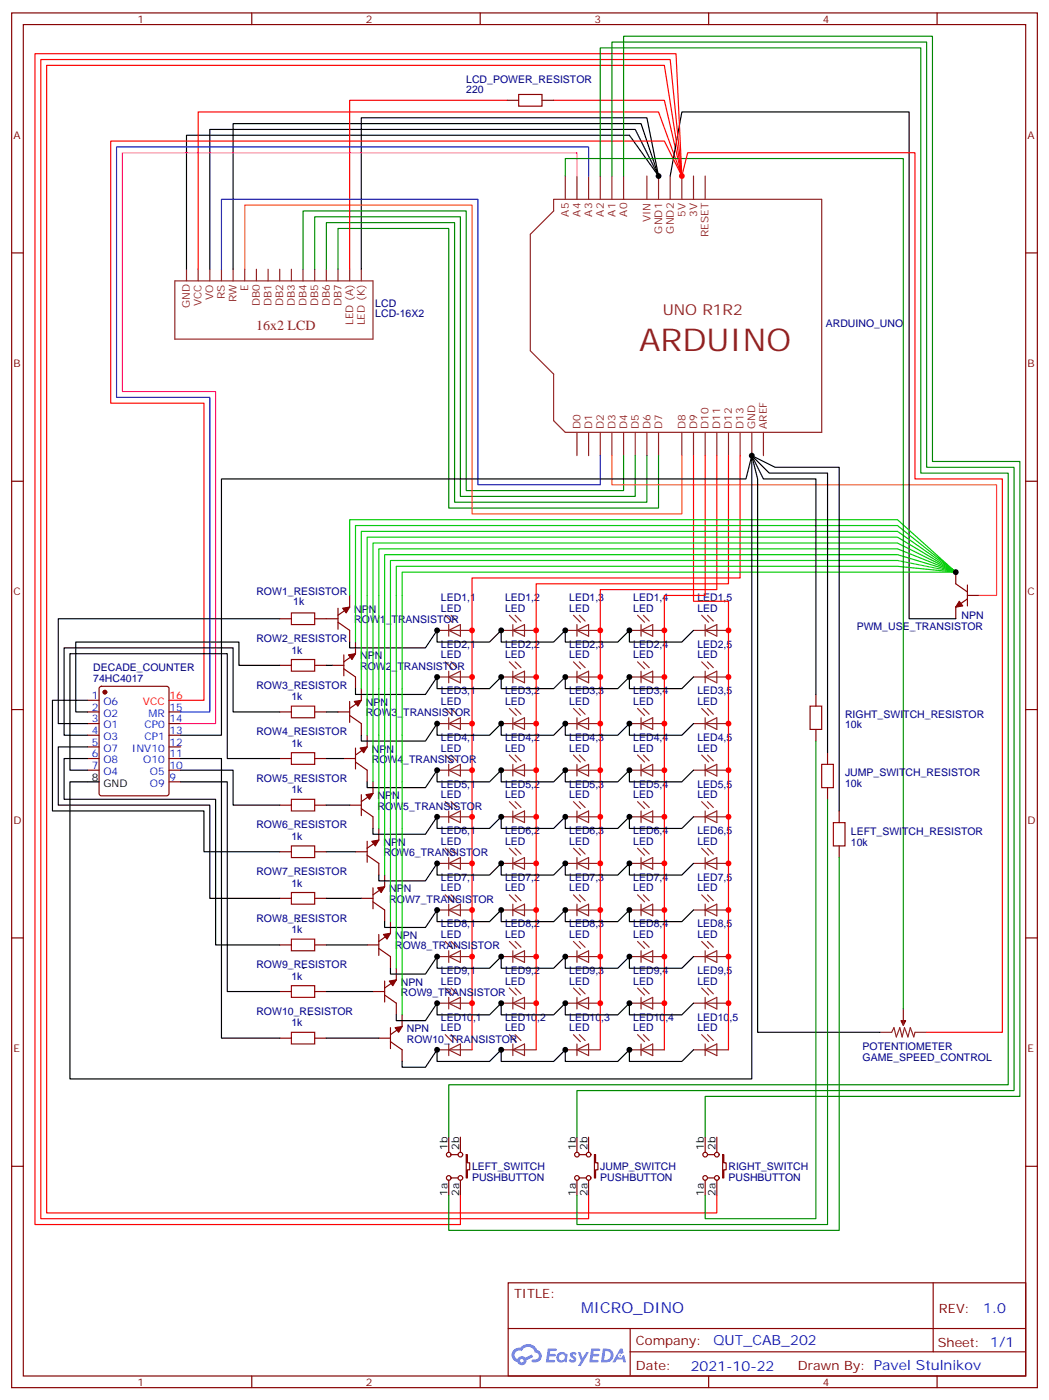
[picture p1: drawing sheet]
<svg xmlns="http://www.w3.org/2000/svg" width="317mm" height="424mm" viewBox="0 0 317 424" stroke-linecap="round" stroke-linejoin="round" font-family="sans-serif">
<g fill="none" stroke="#870000" stroke-width=".35">
<path d="M3.5 3.9h310.5v416.3h-310.5zM7.1 7.4h303.3v409.3h-303.3zM76.2 3.9v3.5M145.3 3.9v3.5M214.5 3.9v3.5M283.6 3.9v3.5M3.5 76.6h3.6M310.4 76.6h3.6M3.5 145.7h3.6M310.4 145.7h3.6M3.5 214.9h3.6M310.4 214.9h3.6"/>
<path d="M3.5 284h3.6M310.4 284h3.6M3.5 353.2h3.6M310.4 353.2h3.6M153.8 388.4h156.6v28.3h-156.6zM282.4 388.5v20.8M76.2 416.7v3.5M145.3 416.7v3.5M153.8 402.3h156.5M190.7 409.3h119.6M190.7 402.3v14.1M214.5 416.7v3.5"/>
<path d="M283.6 416.7v3.5"/>
</g>
<g fill="#5487ff">
<path d="M172.8 409.6a1.22 1.22 0 0 1 1.7 .3l-.4 .6a.47 .47 0 0 0-.3-.4 .47 .47 0 0 0-.5 .1l.2 .3a1.14 1.14 0 0 1 .7 1.7 1.14 1.14 0 0 1-1.9 0l-.2-.2 .5-.5 .7 .4a.29 .29 0 0 0 .4-.3 .29 .29 0 0 0-.3-.3 1.04 1.04 0 0 1-.6-1.7z"/>
<path d="M165.8 408.4h2.4l.3 .2-.1 .5h-1.9l-.1 .9h1.5l.3 .3-.3 .4h-1.6l-.2 1.1 1.7 .1 .2 .3-.1 .3h-2.7z"/>
<path d="M179 408.4h2.3l.3 .2-.1 .5h-1.8l-.1 .9h1.5l.3 .3-.4 .4h-1.6l-.1 1.1h1.7l.2 .4-.2 .3h-2.6z"/>
<path d="M187.7 408.4h.7l.3 1.2-.6 .3a.69 .69 0 0 0-1 .3 .69 .69 0 0 0 .5 1 .69 .69 0 0 0 .8-.6l.5-.3 .6 2.2h-.8l-.2-.9h-1.8l-.5 .9h-.8z"/>
<path d="M174.9 409.5h.8l.6 1.8 1.1-1.8h.9l-2.6 4.1h-.8l.9-1.5z"/>
<path d="M182.5 408.4l-.6 4.1h1.3a2.11 2.11 0 0 0 2.5-2.1 2.11 2.11 0 0 0-2.5-2zM183.2 409.1a1.43 1.43 0 0 1 1.6 1.6 1.43 1.43 0 0 1-2 1.1z"/>
<path d="M168.8 410a1.54 1.54 0 0 0-.1 2.1 1.54 1.54 0 0 0 2.2 .2l.6 .2 .3-2.3-.2-.2-.4-.1a1.49 1.49 0 0 0-2.4 .1zM169.1 411a.94 .94 0 0 1 1.8 0 .94 .94 0 0 1-1.8 0z"/>
<path d="M155.5 408.7a2.18 2.18 0 0 0 1.1 3.8 1.44 1.44 0 0 0 1.6 .9 1.44 1.44 0 0 0 1.2-1.5l2-1-.5-.7-1.9 .9a1.47 1.47 0 0 0-2.4 .5 1.39 1.39 0 0 1-.7-2 1.39 1.39 0 0 1 2-.4 2.12 2.12 0 0 1 2.2-1.3 2.12 2.12 0 0 1 1.9 1.6 1.14 1.14 0 0 1 1.1 1.5 1.14 1.14 0 0 1-1.7 .7 .43 .43 0 0 0-.5 .3 .43 .43 0 0 0 .4 .5 1.98 1.98 0 0 0 2.5-1.2 1.98 1.98 0 0 0-1.2-2.5 3.1 3.1 0 0 0-5.3-.7l-.9 .1zM157.4 412a.55 .55 0 0 1 1.1 0 .55 .55 0 0 1-1.1 0z"/>
<circle cx="187.7" cy="410.5" r=".26"/>
</g>
<g fill="none" stroke="#8c2424" stroke-width=".35">
<path d="M171.1 53.3v7.1M174.6 53.3v7.1M178.2 53.3v7.1M181.7 53.3v7.1M185.2 53.3v7.1M188.7 53.3v7.1M195.8 53.3v7.1M199.3 53.3v7.1M202.8 53.3v7.1M206.4 53.3v7.1M209.9 53.3v7.1M213.4 53.3v7.1"/>
<path d="M167.6 60.4h81.1v70.5h-77.6l-3.5-3.5v-14.1l-7.1-7.1v-35.3l7.1-7zM52.9 85.1h60v17.6h-60zM56.4 81.5v3.6M60 81.5v3.6M63.5 81.5v3.6M67 81.5v3.6M70.6 81.5v3.6M74.1 81.5v3.6M77.6 81.5v3.6M81.1 81.5v3.6M84.7 81.5v3.6M88.2 81.5v3.6"/>
<path d="M91.7 81.5v3.6M95.2 81.5v3.6M98.8 81.5v3.6M102.3 81.5v3.6M105.8 81.5v3.6M109.4 81.5v3.6M174.6 130.9v7.1M178.2 130.9v7.1M181.7 130.9v7.1M185.2 130.9v7.1M188.7 130.9v7.1M192.3 130.9v7.1"/>
<path d="M195.8 130.9v7.1M199.3 130.9v7.1M206.4 130.9v7.1M209.9 130.9v7.1M213.4 130.9v7.1M217 130.9v7.1M220.5 130.9v7.1M224 130.9v7.1M227.5 130.9v7.1M231.1 130.9v7.1M132.3 190.9h10.6M134.8 186.3l2.1 2.1"/>
<path d="M135.8 190.9l3.5-1.8v3.6zM135.8 189.1v3.6M136.5 186.3l1.8 1.8M151.7 190.9h10.6M154.2 186.3l2.1 2.1M155.2 189.1v3.6M155.2 190.9l3.5-1.8v3.6zM155.9 186.3l1.8 1.8M171.1 190.9h10.6M173.6 186.3l2.1 2.1M174.6 189.1v3.6M174.6 190.9l3.6-1.8v3.6z"/>
<path d="M175.3 186.3l1.8 1.8M190.5 190.9h10.6M193 186.3l2.1 2.1M194 189.1v3.6M194 190.9l3.6-1.8v3.6zM194.7 186.3l1.8 1.8M209.9 190.9h10.6M212.4 186.3l2.1 2.1M213.4 189.1v3.6M213.4 190.9l3.6-1.8v3.6zM214.1 186.3l1.8 1.8M132.3 205h10.6"/>
<path d="M132.3 219.1h10.6M134.8 200.4l2.1 2.1M134.8 214.5l2.1 2.1M135.8 203.2v3.6M135.8 217.3v3.6M135.8 205l3.5-1.8v3.6zM135.8 219.1l3.5-1.8v3.6zM136.5 200.4l1.8 1.8M136.5 214.5l1.8 1.8M151.7 205h10.6M151.7 219.1h10.6M154.2 214.5l2.1 2.1"/>
<path d="M154.2 200.4l2.1 2.1M155.2 203.2v3.6M155.2 217.3v3.6M155.2 205l3.5-1.8v3.6zM155.2 219.1l3.5-1.8v3.6zM155.9 214.5l1.8 1.8M155.9 200.4l1.8 1.8M171.1 205h10.6M171.1 219.1h10.6M173.6 214.5l2.1 2.1M173.6 200.4l2.1 2.1M174.6 203.2v3.6"/>
<path d="M174.6 217.3v3.6M174.6 205l3.6-1.8v3.6zM174.6 219.1l3.6-1.8v3.6zM175.3 214.5l1.8 1.8M175.3 200.4l1.8 1.8M190.5 205h10.6M190.5 219.1h10.6M193 214.5l2.1 2.1M193 200.4l2.1 2.1M194 203.2v3.6M194 217.3v3.6M194 205l3.6-1.8v3.6z"/>
<path d="M194 219.1l3.6-1.8v3.6zM194.7 214.5l1.8 1.8M194.7 200.4l1.8 1.8M209.9 205h10.6M209.9 219.1h10.6M212.4 214.5l2.1 2.1M212.4 200.4l2.1 2.1M213.4 203.2v3.6M213.4 217.3v3.6M213.4 205l3.6-1.8v3.6zM213.4 219.1l3.6-1.8v3.6zM214.1 214.5l1.8 1.8"/>
<path d="M214.1 200.4l1.8 1.8M132.3 233.2h10.6M134.8 228.6l2.1 2.2M135.8 231.5v3.5M135.8 233.2l3.5-1.7v3.5zM136.5 228.6l1.8 1.8M151.7 233.2h10.6M154.2 228.6l2.1 2.2M155.2 231.5v3.5M155.2 233.2l3.5-1.7v3.5zM155.9 228.6l1.8 1.8M171.1 233.2h10.6"/>
<path d="M173.6 228.6l2.1 2.2M174.6 231.5v3.5M174.6 233.2l3.6-1.7v3.5zM175.3 228.6l1.8 1.8M190.5 233.2h10.6M193 228.6l2.1 2.2M194 231.5v3.5M194 233.2l3.6-1.7v3.5zM194.7 228.6l1.8 1.8M209.9 233.2h10.6M212.4 228.6l2.1 2.2M213.4 231.5v3.5"/>
<path d="M213.4 233.2l3.6-1.7v3.5zM214.1 228.6l1.8 1.8M132.3 247.3h10.6M134.8 242.7l2.1 2.2M134.8 256.9l2.1 2.1M135.8 245.6v3.5M135.8 259.7v3.5M135.8 247.3l3.5-1.7v3.5zM136.5 242.7l1.8 1.8M136.5 256.9l1.8 1.7M151.7 247.3h10.6M154.2 256.9l2.1 2.1"/>
<path d="M154.2 242.7l2.1 2.2M155.2 245.6v3.5M155.2 259.7v3.5M155.2 247.3l3.5-1.7v3.5zM155.9 256.9l1.8 1.7M155.9 242.7l1.8 1.8M171.1 247.3h10.6M173.6 256.9l2.1 2.1M173.6 242.7l2.1 2.2M174.6 245.6v3.5M174.6 259.7v3.5M174.6 247.3l3.6-1.7v3.5z"/>
<path d="M175.3 256.9l1.8 1.7M175.3 242.7l1.8 1.8M190.5 247.3h10.6M193 256.9l2.1 2.1M193 242.7l2.1 2.2M194 245.6v3.5M194 259.7v3.5M194 247.3l3.6-1.7v3.5zM194.7 256.9l1.8 1.7M194.7 242.7l1.8 1.8M209.9 247.3h10.6M212.4 256.9l2.1 2.1"/>
<path d="M212.4 242.7l2.1 2.2M213.4 245.6v3.5M213.4 259.7v3.5M213.4 247.3l3.6-1.7v3.5zM214.1 256.9l1.8 1.7M214.1 242.7l1.8 1.8M132.3 261.4h10.6M132.3 275.6h10.6M134.8 271l2.1 2.1M135.8 273.8v3.5M135.8 261.4l3.5-1.7v3.5zM135.8 275.6l3.5-1.8v3.5z"/>
<path d="M136.5 271l1.8 1.7M151.7 261.4h10.6M151.7 275.6h10.6M154.2 271l2.1 2.1M155.2 273.8v3.5M155.2 261.4l3.5-1.7v3.5zM155.2 275.6l3.5-1.8v3.5zM155.9 271l1.8 1.7M171.1 261.4h10.6M171.1 275.6h10.6M173.6 271l2.1 2.1M174.6 273.8v3.5"/>
<path d="M174.6 261.4l3.6-1.7v3.5zM174.6 275.6l3.6-1.8v3.5zM175.3 271l1.8 1.7M190.5 261.4h10.6M190.5 275.6h10.6M193 271l2.1 2.1M194 273.8v3.5M194 261.4l3.6-1.7v3.5zM194 275.6l3.6-1.8v3.5zM194.7 271l1.8 1.7M209.9 261.4h10.6M209.9 275.6h10.6"/>
<path d="M212.4 271l2.1 2.1M213.4 273.8v3.5M213.4 261.4l3.6-1.7v3.5zM213.4 275.6l3.6-1.8v3.5zM214.1 271l1.8 1.7M132.3 289.7h10.6M134.8 285.1l2.1 2.1M134.8 299.2l2.1 2.1M135.8 287.9v3.5M135.8 289.7l3.5-1.8v3.5zM136.5 285.1l1.8 1.7M136.5 299.2l1.8 1.8"/>
<path d="M151.7 289.7h10.6M154.2 299.2l2.1 2.1M154.2 285.1l2.1 2.1M155.2 287.9v3.5M155.2 289.7l3.5-1.8v3.5zM155.9 299.2l1.8 1.8M155.9 285.1l1.8 1.7M171.1 289.7h10.6M173.6 299.2l2.1 2.1M173.6 285.1l2.1 2.1M174.6 287.9v3.5M174.6 289.7l3.6-1.8v3.5z"/>
<path d="M175.3 299.2l1.8 1.8M175.3 285.1l1.8 1.7M190.5 289.7h10.6M193 299.2l2.1 2.1M193 285.1l2.1 2.1M194 287.9v3.5M194 289.7l3.6-1.8v3.5zM194.7 299.2l1.8 1.8M194.7 285.1l1.8 1.7M209.9 289.7h10.6M212.4 299.2l2.1 2.1M212.4 285.1l2.1 2.1"/>
<path d="M213.4 287.9v3.5M213.4 289.7l3.6-1.8v3.5zM214.1 299.2l1.8 1.8M214.1 285.1l1.8 1.7M132.3 303.8h10.6M132.3 317.9h10.6M134.8 313.3l2.1 2.1M135.8 302v3.5M135.8 316.1v3.6M135.8 303.8l3.5-1.8v3.5zM135.8 317.9l3.5-1.8v3.6zM136.5 313.3l1.8 1.8"/>
<path d="M151.7 303.8h10.6M151.7 317.9h10.6M154.2 313.3l2.1 2.1M155.2 317.9l3.5-1.8v3.6zM155.2 302v3.5M155.2 316.1v3.6M155.2 303.8l3.5-1.8v3.5zM155.9 313.3l1.8 1.8M171.1 303.8h10.6M171.1 317.9h10.6M173.6 313.3l2.1 2.1M174.6 302v3.5"/>
<path d="M174.6 316.1v3.6M174.6 303.8l3.6-1.8v3.5zM174.6 317.9l3.6-1.8v3.6zM175.3 313.3l1.8 1.8M190.5 303.8h10.6M190.5 317.9h10.6M193 313.3l2.1 2.1M194 317.9l3.6-1.8v3.6zM194 302v3.5M194 316.1v3.6M194 303.8l3.6-1.8v3.5zM194.7 313.3l1.8 1.8"/>
<path d="M209.9 303.8h10.6M209.9 317.9h10.6M212.4 313.3l2.1 2.1M213.4 302v3.5M213.4 316.1v3.6M213.4 303.8l3.6-1.8v3.5zM213.4 317.9l3.6-1.8v3.6zM214.1 313.3l1.8 1.8M266.3 312.6h3.6l.7-1.4 .7 2.8 1-2.8 .7 2.8 .8-2.8 1 2.8 .7-2.8 1.1 2.8 .3-1.4h3.6M273.4 309.1v1.4"/>
</g>
<g fill="none" stroke="#000" stroke-width=".35">
<path d="M202.8 53.3l3.6-19.4h68.8v153.5h14.1M56.4 81.5v-40.5h134.1l8.8 12.3-3.5-17.6h-86.4v45.8M63.5 81.5v-42.3h128.8l7 14.1-5.3-15.9h-123.4v44.1M227.5 138l1.8 7v167.6h37M227.5 138l3.6 7h15.8v65.3M227.5 138l5.3 5.3h17.7v84.6M227.5 138l7.1 3.5h19.4v104.1M84.7 187.4h-67.1v31.7h8.9M209.9 190.9l-3.5 3.5h-15.9v-3.5l-3.5 3.5h-15.9v-3.5l-3.5 3.5h-15.9v-3.5l-3.5 3.5h-15.9v-3.5l-3.5 5.3h-23v-1.8M26.5 212.1h-10.6v33.5h45.8v12.3h23M84.7 215.6h-14.1v-19.4h-51.2v26.4h7.1M84.7 201.5h-12.4v-7.1h-49.4v21.2h3.6"/>
<path d="M98.8 201.5h1.7M98.8 215.6h3.5M209.9 205l-3.5 3.5h-15.9v-3.5l-3.5 3.5h-15.9v-3.5l-3.5 3.5h-15.9v-3.5l-3.5 3.5h-15.9v-3.5l-3.5 5.3h-21.2v-1.8M209.9 219.1l-3.5 3.5h-15.9v-3.5l-3.5 3.5h-15.9v-3.5l-3.5 3.5h-15.9v-3.5l-3.5 3.5h-15.9v-3.5l-3.5 5.3h-19.4v-1.8M26.5 229.7h-7.1v12.3h45.9v44.1h19.4M26.5 226.2h-8.9v17.6h45.9v28.2h21.2M54.7 222.6h12.3v-77.6h158.8l1.7-7v188.7h-206.3v-90h8.8M54.7 229.7h12.3v84.7h17.7M54.7 236.7h14.1v63.5h15.9M54.7 233.2h15.9v10.6h14.1M84.7 229.7h-15.9v-31.8h-47.6v35.3h5.3M98.8 229.7h5.3"/>
<path d="M209.9 233.2l-3.5 3.5h-15.9v-3.5l-3.5 3.5h-15.9v-3.5l-3.5 3.5h-15.9v-3.5l-3.5 3.5h-15.9v-3.5l-3.5 5.3h-17.7v-1.8M98.8 243.8h7M98.8 257.9h8.8M209.9 247.3l-3.5 3.6h-15.9v-3.6l-3.5 3.6h-15.9v-3.6l-3.5 3.6h-15.9v-3.6l-3.5 3.6h-15.9v-3.6l-3.5 5.3h-15.9v-1.7M98.8 272h10.6M209.9 261.4l-3.5 3.6h-15.9v-3.6l-3.5 3.6h-15.9v-3.6l-3.5 3.6h-15.9v-3.6l-3.5 3.6h-15.9v-3.6l-3.5 5.3h-14.1v-1.7M209.9 275.6l-3.5 3.5h-15.9v-3.5l-3.5 3.5h-15.9v-3.5l-3.5 3.5h-15.9v-3.5l-3.5 3.5h-15.9v-3.5l-3.5 5.2h-12.4v-1.7M98.8 286.1h12.3M209.9 289.7l-3.5 3.5h-15.9v-3.5l-3.5 3.5h-15.9v-3.5l-3.5 3.5h-15.9v-3.5l-3.5 3.5h-15.9v-3.5l-3.5 5.3h-10.6v-1.8M98.8 300.2h14.1M98.8 314.4h15.9M209.9 303.8l-3.5 3.5h-15.9v-3.5l-3.5 3.5h-15.9v-3.5l-3.5 3.5h-15.9v-3.5l-3.5 3.5h-15.9v-3.5l-3.5 5.3h-8.9v-1.8"/>
<path d="M209.9 317.9l-3.5 3.5h-15.9v-3.5l-3.5 3.5h-15.9v-3.5l-3.5 3.5h-15.9v-3.5l-3.5 3.5h-15.9v-3.5l-3.5 5.3h-7.1v-1.8"/>
</g>
<path d="M171.1 53.3v-5.3h102.3v257.5M181.7 53.3v-38.8h97v128.8h26.5v185.2h-169.4v15.8M185.2 53.3v-40.6h95.3v128.8h26.4v188.7h-132.3v14.1M188.7 53.3v-42.3h93.5v128.7h26.5v192.3h-95.3v12.3M91.7 81.5v-17.6h49.4v84.7h47.6v-10.6M95.2 81.5v-15.8h44.1v84.6h53v-12.3M98.8 81.5v-14.1h38.8v84.7h58.2v-14.1M102.3 81.5v-12.3h33.5v84.6h63.5v-15.8M246.9 224.4v144.6h-33.5v-7M250.5 242v128.8h-75.9v-8.8M254 259.7v112.9h-118.2v-10.6" fill="none" stroke="#008700" stroke-width=".35"/>
<path d="M74.1 81.5v-19.4h68.8v93.5h63.5v-17.6M185.2 138v8.8h116.4v33.5h-5.3" fill="none" stroke="#f60" stroke-width=".35"/>
<path d="M153.5 30.4h-47.7v51.1M167.6 30.4h33.5l5.3 22.9-7.1-19.4h-139.3v47.6M206.4 53.3l-5.3-10.6h-167.6v79.4h28.2v90h-10.5M206.4 53.3l1.7-7.1h68.8v98.8h26.5v167.6h-22.9M206.4 53.3l-5.3-33.5h-187v347.5h202.9v-5.3M206.4 53.3l-3.6-35.3h-190.5v351h165.9v-7M206.4 53.3l-1.8-37h-194v354.5h128.7v-8.8M209.9 138v44.1h10.6v135.8M213.4 138v42.3h-12.3v137.6M217 138v40.5h-35.3v139.4M220.5 138v38.8h-58.2v141.1M224 138v37h-81.1v142.9" fill="none" stroke="#f00" stroke-width=".35"/>
<g fill="none" stroke="#a10000" stroke-width=".35">
<path d="M157 28.6h7v3.5h-7zM88.2 185.6h7v3.5h-7zM88.2 199.7h7v3.5h-7zM88.2 213.8h7v3.5h-7zM245.2 213.8h3.5v7.1h-3.5zM88.2 227.9h7v3.6h-7zM248.7 231.5h3.5v7h-3.5zM88.2 242h7v3.6h-7zM88.2 256.2h7v3.5h-7zM252.2 249.1h3.6v7.1h-3.6zM88.2 270.3h7v3.5h-7zM88.2 284.4h7v3.5h-7z"/>
<path d="M88.2 298.5h7v3.5h-7zM88.2 312.6h7v3.5h-7z"/>
</g>
<g fill="none" stroke="#870000" stroke-width=".35">
<path d="M153.5 30.4h3.5M164 30.4h3.6M289.3 173.2v3.6l3.5 2.4M292.8 177.1v6.4M84.7 187.4h3.5M95.2 187.4h7.1M102.3 188.4l3.5 2.5v3.5M102.3 184.2v6.3M104.1 198.3v6.3M105.8 180.3v3.5l-3.5 2.5M107.6 194.4v3.5l-3.5 2.5M292.8 180.3h3.5"/>
<path d="M292.8 181.4l-3.5 2.4v3.6M26.5 215.6h3.5M26.5 212.1h3.5M26.5 219.1h3.5M30.2 208l.5-.2h19.7l.7 .5 .1 32-.5 .6-20 .1-.7-.5v-32zM51.2 215.6h3.5M51.2 219.1h3.5M84.7 201.5h3.5M84.7 215.6h3.5M95.2 201.5h3.6M95.2 215.6h3.6M100.5 201.5h3.6"/>
<path d="M102.3 215.6h3.5M104.1 202.5l3.5 2.5v3.5M105.8 212.4v6.4M105.8 216.6l3.6 2.5v3.5M109.4 208.5v3.6l-3.6 2.4M246.9 210.3v3.5M26.5 229.7h3.5M26.5 222.6h3.5M26.5 226.2h3.5M26.5 233.2h3.5M51.2 229.7h3.5M51.2 222.6h3.5"/>
<path d="M51.2 226.2h3.5M51.2 233.2h3.5M51.2 236.7h3.5M84.7 229.7h3.5M95.2 229.7h3.6M104.1 229.7h3.5M107.6 226.5v6.4M107.6 230.8l3.5 2.4v3.5M111.1 222.6v3.6l-3.5 2.4M112.9 236.7v3.6l-3.5 2.4M246.9 220.9v3.5M250.5 227.9v3.6"/>
<path d="M250.5 238.5v3.5M84.7 243.8h3.5M84.7 257.9h3.5M95.2 243.8h3.6M95.2 257.9h3.6M105.8 243.8h3.6M107.6 257.9h3.5M109.4 240.6v6.4M109.4 244.9l3.5 2.4v3.6M111.1 254.7v6.4M111.1 259l3.6 2.4v3.6M114.7 250.9v3.5l-3.6 2.5"/>
<path d="M254 245.6v3.5M254 256.2v3.5M84.7 272h3.5M95.2 272h3.6M109.4 272h3.5M112.9 268.9v6.3M112.9 273.1l3.5 2.5v3.5M116.4 265v3.5l-3.5 2.5M118.2 279.1v3.5l-3.5 2.5M84.7 286.1h3.5M95.2 286.1h3.6M111.1 286.1h3.6"/>
<path d="M114.7 283v6.3M114.7 287.2l3.5 2.5v3.5M116.4 297.1v6.3M119.9 293.2v3.5l-3.5 2.5M84.7 300.2h3.5M84.7 314.4h3.5M95.2 300.2h3.6M95.2 314.4h3.6M112.9 300.2h3.5M114.7 314.4h3.5M116.4 301.3l3.5 2.5v3.5M118.2 311.2v6.3"/>
<path d="M118.2 315.4l3.5 2.5v3.5M121.7 307.3v3.5l-3.5 2.5M273.4 305.5v3.6M135.8 344.3v4.6M135.8 357.4v4.6M136.5 356.7h2.1M136.5 349.6h2.1M139.3 344.3v4.6M139.3 357.4v4.6M141.1 349.6h.4v2.5h.7v2.1h-.7v2.5h-.4zM174.6 344.3v4.6M174.6 357.4v4.6"/>
<path d="M175.3 356.7h2.1M175.3 349.6h2.1M178.2 344.3v4.6M178.2 357.4v4.6M179.9 349.6h.4v2.5h.7v2.1h-.7v2.5h-.4zM213.4 344.3v4.6M213.4 357.4v4.6M214.1 356.7h2.2M214.1 349.6h2.2M217 344.3v4.6M217 357.4v4.6M218.7 349.6h.4v2.5h.7v2.1h-.7v2.5h-.4z"/>
<circle cx="135.8" cy="349.6" r=".71"/>
<circle cx="135.8" cy="356.7" r=".71"/>
<circle cx="139.3" cy="356.7" r=".71"/>
<circle cx="139.3" cy="349.6" r=".71"/>
<circle cx="174.6" cy="349.6" r=".71"/>
<circle cx="174.6" cy="356.7" r=".71"/>
<circle cx="178.2" cy="349.6" r=".71"/>
<circle cx="178.2" cy="356.7" r=".71"/>
<circle cx="213.4" cy="349.6" r=".71"/>
<circle cx="213.4" cy="356.7" r=".71"/>
<circle cx="217" cy="356.7" r=".71"/>
<circle cx="217" cy="349.6" r=".71"/>
</g>
<g fill="#870000" stroke="#870000" stroke-width=".35">
<path d="M103.7 184.2l2.1-.4-1 1.8z"/>
<path d="M105.5 198.3l2.1-.4-1.1 1.8z"/>
<path d="M107.2 212.4l2.2-.3-1.1 1.7z"/>
<path d="M109 226.5l2.1-.3-1 1.7z"/>
<path d="M110.8 240.6l2.1-.3-1.1 1.7z"/>
<path d="M112.5 254.7l2.2-.3-1.1 1.8z"/>
<path d="M114.3 268.9l2.1-.4-1 1.8z"/>
<path d="M116.1 283l2.1-.4-1.1 1.8z"/>
<path d="M117.8 297.1l2.1-.4-1 1.8z"/>
<path d="M119.6 311.2l2.1-.4-1.1 1.8z"/>
<path d="M290.3 182.1l1.1 1.4-2.1 .3z"/>
<path d="M272.7 309.1h1.4l-.7 1.4z"/>
<circle cx="31.7" cy="209.6" r=".53"/>
</g>
<g fill="#000">
<circle cx="90" cy="279.1" r=".18"/>
<circle cx="91.7" cy="293.2" r=".18"/>
<circle cx="93.5" cy="307.3" r=".18"/>
</g>
<path d="M289.3 173.2l-17.7-1.7h-151.7v121.7M289.3 173.2l-17.7-7h-156.9v84.7M289.3 173.2l-17.7-10.5h-160.5v59.9M289.3 173.2h-167.6v134.1M289.3 173.2l-17.7-5.2h-155.2v97M289.3 173.2l-17.7-8.8h-158.7v72.3M289.3 173.2l-17.7-12.3h-162.2v47.6M105.8 180.3v-22.9h165.8l17.7 15.8-17.7-14.1h-164v35.3M118.2 180.3v98.8" fill="none" stroke="#0c0" stroke-width=".35"/>
<path d="M289.3 173.2l-17.7-3.5h-153.4v10.6" fill="none" stroke="#0c3" stroke-width=".35"/>
<path d="M174.6 53.3v-7.1h-137.6v72.4h28.3v100.5h-10.6" fill="none" stroke="#f0f" stroke-width=".35"/>
<path d="M178.2 53.3v-8.8h-142.9v75.8h28.2v95.3h-8.8M67 81.5v-21.1h77.6v86.4h37.1v-8.8" fill="none" stroke="#00f" stroke-width=".35"/>
<g fill="#f00">
<circle cx="220.5" cy="303.8" r=".88"/>
<circle cx="220.5" cy="289.7" r=".88"/>
<circle cx="220.5" cy="275.6" r=".88"/>
<circle cx="220.5" cy="261.4" r=".88"/>
<circle cx="220.5" cy="247.3" r=".88"/>
<circle cx="220.5" cy="233.2" r=".88"/>
<circle cx="220.5" cy="219.1" r=".88"/>
<circle cx="220.5" cy="205" r=".88"/>
<circle cx="201.1" cy="303.8" r=".88"/>
<circle cx="201.1" cy="289.7" r=".88"/>
<circle cx="201.1" cy="275.6" r=".88"/>
<circle cx="201.1" cy="261.4" r=".88"/>
<circle cx="201.1" cy="247.3" r=".88"/>
<circle cx="201.1" cy="233.2" r=".88"/>
<circle cx="201.1" cy="219.1" r=".88"/>
<circle cx="201.1" cy="205" r=".88"/>
<circle cx="181.7" cy="303.8" r=".88"/>
<circle cx="181.7" cy="289.7" r=".88"/>
<circle cx="181.7" cy="275.6" r=".88"/>
<circle cx="181.7" cy="261.4" r=".88"/>
<circle cx="181.7" cy="247.3" r=".88"/>
<circle cx="181.7" cy="233.2" r=".88"/>
<circle cx="181.7" cy="219.1" r=".88"/>
<circle cx="181.7" cy="205" r=".88"/>
<circle cx="162.3" cy="303.8" r=".88"/>
<circle cx="162.3" cy="289.7" r=".88"/>
<circle cx="162.3" cy="275.6" r=".88"/>
<circle cx="162.3" cy="261.4" r=".88"/>
<circle cx="162.3" cy="247.3" r=".88"/>
<circle cx="162.3" cy="233.2" r=".88"/>
<circle cx="162.3" cy="219.1" r=".88"/>
<circle cx="162.3" cy="205" r=".88"/>
<circle cx="142.9" cy="205" r=".88"/>
<circle cx="142.9" cy="219.1" r=".88"/>
<circle cx="142.9" cy="233.2" r=".88"/>
<circle cx="142.9" cy="247.3" r=".88"/>
<circle cx="142.9" cy="261.4" r=".88"/>
<circle cx="142.9" cy="275.6" r=".88"/>
<circle cx="142.9" cy="289.7" r=".88"/>
<circle cx="142.9" cy="303.8" r=".88"/>
</g>
<g fill="#000">
<circle cx="151.7" cy="190.9" r=".88"/>
<circle cx="171.1" cy="190.9" r=".88"/>
<circle cx="190.5" cy="190.9" r=".88"/>
<circle cx="151.7" cy="205" r=".88"/>
<circle cx="151.7" cy="219.1" r=".88"/>
<circle cx="171.1" cy="219.1" r=".88"/>
<circle cx="171.1" cy="205" r=".88"/>
<circle cx="190.5" cy="219.1" r=".88"/>
<circle cx="190.5" cy="205" r=".88"/>
<circle cx="151.7" cy="233.2" r=".88"/>
<circle cx="171.1" cy="233.2" r=".88"/>
<circle cx="190.5" cy="233.2" r=".88"/>
<circle cx="151.7" cy="247.3" r=".88"/>
<circle cx="171.1" cy="247.3" r=".88"/>
<circle cx="190.5" cy="247.3" r=".88"/>
<circle cx="151.7" cy="261.4" r=".88"/>
<circle cx="151.7" cy="275.6" r=".88"/>
<circle cx="171.1" cy="275.6" r=".88"/>
<circle cx="171.1" cy="261.4" r=".88"/>
<circle cx="190.5" cy="261.4" r=".88"/>
<circle cx="190.5" cy="275.6" r=".88"/>
<circle cx="151.7" cy="289.7" r=".88"/>
<circle cx="171.1" cy="289.7" r=".88"/>
<circle cx="190.5" cy="289.7" r=".88"/>
<circle cx="151.7" cy="303.8" r=".88"/>
<circle cx="151.7" cy="317.9" r=".88"/>
<circle cx="171.1" cy="303.8" r=".88"/>
<circle cx="171.1" cy="317.9" r=".88"/>
<circle cx="190.5" cy="303.8" r=".88"/>
<circle cx="190.5" cy="317.9" r=".88"/>
</g>
<g fill="#f00">
<circle cx="142.9" cy="190.9" r=".88"/>
<circle cx="162.3" cy="190.9" r=".88"/>
<circle cx="181.7" cy="190.9" r=".88"/>
<circle cx="201.1" cy="190.9" r=".88"/>
<circle cx="220.5" cy="190.9" r=".88"/>
<circle cx="206.4" cy="53.3" r=".88"/>
</g>
<g fill="#000">
<circle cx="199.3" cy="53.3" r=".88"/>
<circle cx="227.5" cy="138" r=".88"/>
<circle cx="289.3" cy="173.2" r=".88"/>
<circle cx="132.3" cy="190.9" r=".88"/>
<circle cx="132.3" cy="205" r=".88"/>
<circle cx="132.3" cy="219.1" r=".88"/>
<circle cx="132.3" cy="233.2" r=".88"/>
<circle cx="132.3" cy="247.3" r=".88"/>
<circle cx="132.3" cy="275.6" r=".88"/>
<circle cx="132.3" cy="261.4" r=".88"/>
<circle cx="132.3" cy="289.7" r=".88"/>
<circle cx="132.3" cy="303.8" r=".88"/>
<circle cx="132.3" cy="317.9" r=".88"/>
</g>
<text font-size="9.5" fill="#8d2323" x="193.4" y="106.2">ARDUINO</text>
<text font-size="4.6" fill="#8d2323" x="200.6" y="95.2">UNO R1R2</text>
<text font-size="4.6" fill="#00f" x="175.9" y="397.5">MICRO_DINO</text>
<text font-size="4.2" fill="#8d2323" x="77.5" y="99.9">16x2 LCD</text>
<g font-size="4.2" fill="#00f">
<text x="297.6" y="397.7">1.0</text>
<text x="216" y="407.3">QUT_CAB_202</text>
<text x="209.1" y="415.1">2021-10-22</text>
</g>
<g font-size="3.9" fill="#800">
<text x="155.6" y="393">TITLE:</text>
<text x="284.2" y="397.7">REV:</text>
<text x="192.5" y="407.2">Company:</text>
<text x="283.9" y="407.8">Sheet: 1/1</text>
<text x="192.5" y="414.9">Date:</text>
<text x="241.5" y="415">Drawn By: Pavel Stulnikov</text>
</g>
<g font-size="3.2" fill="#800">
<text x="41.6" y="6.9">1</text>
<text x="110.8" y="6.9">2</text>
<text x="179.9" y="6.9">3</text>
<text x="249.1" y="6.9">4</text>
<text x="4.1" y="42">A</text>
<text x="311" y="42">A</text>
<text x="4.1" y="111.2">B</text>
<text x="311" y="111.2">B</text>
<text x="4.1" y="180.3">C</text>
<text x="311" y="180.3">C</text>
<text x="4.1" y="249.4">D</text>
<text x="311" y="249.4">D</text>
<text x="4.1" y="318.6">E</text>
<text x="311" y="318.6">E</text>
<text x="41.6" y="419.7">1</text>
<text x="110.8" y="419.7">2</text>
<text x="179.9" y="419.7">3</text>
<text x="249.1" y="419.7">4</text>
</g>
<g font-size="3.2" fill="#000080">
<text x="141.1" y="28.3">220</text>
<text x="141.1" y="25.1">LCD_POWER_RESISTOR</text>
<text x="113.6" y="92.8">LCD</text>
<text x="113.6" y="96.1">LCD-16X2</text>
<text x="249.9" y="99.2">ARDUINO_UNO</text>
<text x="77.6" y="180.3">ROW1_RESISTOR</text>
<text x="88.8" y="183.2">1k</text>
<text x="107.2" y="185.5">NPN</text>
<text x="133.5" y="185.2">LED</text>
<text x="133.5" y="182.1">LED1,1</text>
<text x="152.9" y="185.2">LED</text>
<text x="152.9" y="182.1">LED1,2</text>
<text x="172.3" y="185.2">LED</text>
<text x="172.3" y="182.1">LED1,3</text>
<text x="191.7" y="185.2">LED</text>
<text x="191.7" y="182.1">LED1,4</text>
<text x="211.1" y="185.2">LED</text>
<text x="211.1" y="182.1">LED1,5</text>
<text x="107.2" y="188.7">ROW1_TRANSISTOR</text>
<text x="259.3" y="190.9">PWM_USE_TRANSISTOR</text>
<text x="291" y="187.4">NPN</text>
<text x="77.6" y="194.4">ROW2_RESISTOR</text>
<text x="88.2" y="197.9">1k</text>
<text x="133.5" y="196.2">LED2,1</text>
<text x="152.9" y="196.2">LED2,2</text>
<text x="172.3" y="196.2">LED2,3</text>
<text x="191.7" y="196.2">LED2,4</text>
<text x="211.1" y="196.2">LED2,5</text>
<text x="28.2" y="203.2">DECADE_COUNTER</text>
<text x="109" y="202.8">ROW2_TRANSISTOR</text>
<text x="109" y="199.6">NPN</text>
<text x="133.5" y="199.4">LED</text>
<text x="152.9" y="199.4">LED</text>
<text x="172.3" y="199.4">LED</text>
<text x="191.7" y="199.4">LED</text>
<text x="211.1" y="199.4">LED</text>
<text x="28.2" y="206.4">74HC4017</text>
<text x="77.6" y="208.5">ROW3_RESISTOR</text>
<text x="88.2" y="212.1">1k</text>
<text x="110.8" y="213.8">NPN</text>
<text x="133.5" y="213.5">LED</text>
<text x="133.5" y="210.3">LED3,1</text>
<text x="152.9" y="213.5">LED</text>
<text x="152.9" y="210.3">LED3,2</text>
<text x="172.3" y="213.5">LED</text>
<text x="172.3" y="210.3">LED3,3</text>
<text x="191.7" y="213.5">LED</text>
<text x="191.7" y="210.3">LED3,4</text>
<text x="211.1" y="213.5">LED</text>
<text x="211.1" y="210.3">LED3,5</text>
<text x="110.8" y="216.9">ROW3_TRANSISTOR</text>
<text x="255.8" y="220.5">10k</text>
<text x="255.8" y="217.3">RIGHT_SWITCH_RESISTOR</text>
<text x="77.6" y="222.6">ROW4_RESISTOR</text>
<text x="88.2" y="226.2">1k</text>
<text x="112.5" y="227.9">NPN</text>
<text x="133.5" y="227.6">LED</text>
<text x="133.5" y="224.4">LED4,1</text>
<text x="152.9" y="227.6">LED</text>
<text x="152.9" y="224.4">LED4,2</text>
<text x="172.3" y="227.6">LED</text>
<text x="172.3" y="224.4">LED4,3</text>
<text x="191.7" y="227.6">LED</text>
<text x="191.7" y="224.4">LED4,4</text>
<text x="211.1" y="227.6">LED</text>
<text x="211.1" y="224.4">LED4,5</text>
<text x="112.5" y="231">ROW4_TRANSISTOR</text>
<text x="77.6" y="236.7">ROW5_RESISTOR</text>
<text x="133.5" y="238.5">LED5,1</text>
<text x="152.9" y="238.5">LED5,2</text>
<text x="172.3" y="238.5">LED5,3</text>
<text x="191.7" y="238.5">LED5,4</text>
<text x="211.1" y="238.5">LED5,5</text>
<text x="255.8" y="238.2">10k</text>
<text x="255.8" y="235">JUMP_SWITCH_RESISTOR</text>
<text x="88.2" y="240.3">1k</text>
<text x="114.3" y="245.2">ROW5_TRANSISTOR</text>
<text x="114.3" y="242">NPN</text>
<text x="133.5" y="241.7">LED</text>
<text x="152.9" y="241.7">LED</text>
<text x="172.3" y="241.7">LED</text>
<text x="191.7" y="241.7">LED</text>
<text x="211.1" y="241.7">LED</text>
<text x="77.6" y="250.9">ROW6_RESISTOR</text>
<text x="88.2" y="254.4">1k</text>
<text x="116.1" y="256.1">NPN</text>
<text x="133.5" y="255.8">LED</text>
<text x="133.5" y="252.6">LED6,1</text>
<text x="152.9" y="255.8">LED</text>
<text x="152.9" y="252.6">LED6,2</text>
<text x="172.3" y="255.8">LED</text>
<text x="172.3" y="252.6">LED6,3</text>
<text x="191.7" y="255.8">LED</text>
<text x="191.7" y="252.6">LED6,4</text>
<text x="211.1" y="255.8">LED</text>
<text x="211.1" y="252.6">LED6,5</text>
<text x="257.5" y="256.2">10k</text>
<text x="257.5" y="253">LEFT_SWITCH_RESISTOR</text>
<text x="116.1" y="259.3">ROW6_TRANSISTOR</text>
<text x="77.6" y="265">ROW7_RESISTOR</text>
<text x="88.2" y="268.5">1k</text>
<text x="133.5" y="269.9">LED</text>
<text x="133.5" y="266.7">LED7,1</text>
<text x="152.9" y="269.9">LED</text>
<text x="152.9" y="266.7">LED7,2</text>
<text x="172.3" y="269.9">LED</text>
<text x="172.3" y="266.7">LED7,3</text>
<text x="191.7" y="269.9">LED</text>
<text x="191.7" y="266.7">LED7,4</text>
<text x="211.1" y="269.9">LED</text>
<text x="211.1" y="266.7">LED7,5</text>
<text x="117.8" y="273.4">ROW7_TRANSISTOR</text>
<text x="117.8" y="270.2">NPN</text>
<text x="77.6" y="279.1">ROW8_RESISTOR</text>
<text x="133.5" y="280.8">LED8,1</text>
<text x="152.9" y="280.8">LED8,2</text>
<text x="172.3" y="280.8">LED8,3</text>
<text x="191.7" y="280.8">LED8,4</text>
<text x="211.1" y="280.8">LED8,5</text>
<text x="88.2" y="282.6">1k</text>
<text x="119.6" y="287.5">ROW8_TRANSISTOR</text>
<text x="119.6" y="284.3">NPN</text>
<text x="133.5" y="284">LED</text>
<text x="152.9" y="284">LED</text>
<text x="172.3" y="284">LED</text>
<text x="191.7" y="284">LED</text>
<text x="211.1" y="284">LED</text>
<text x="77.6" y="293.2">ROW9_RESISTOR</text>
<text x="88.2" y="296.7">1k</text>
<text x="121.4" y="298.4">NPN</text>
<text x="133.5" y="298.1">LED</text>
<text x="133.5" y="295">LED9,1</text>
<text x="152.9" y="298.1">LED</text>
<text x="152.9" y="295">LED9,2</text>
<text x="172.3" y="298.1">LED</text>
<text x="172.3" y="295">LED9,3</text>
<text x="191.7" y="298.1">LED</text>
<text x="191.7" y="295">LED9,4</text>
<text x="211.1" y="298.1">LED</text>
<text x="211.1" y="295">LED9,5</text>
<text x="121.4" y="301.6">ROW9_TRANSISTOR</text>
<text x="77.6" y="307.3">ROW10_RESISTOR</text>
<text x="88.2" y="310.8">1k</text>
<text x="133.5" y="309.1">LED10,1</text>
<text x="152.9" y="309.1">LED10,2</text>
<text x="172.3" y="309.1">LED10,3</text>
<text x="191.7" y="309.1">LED10,4</text>
<text x="211.1" y="309.1">LED10,5</text>
<text x="123.1" y="315.7">ROW10_TRANSISTOR</text>
<text x="123.1" y="312.5">NPN</text>
<text x="133.5" y="312.2">LED</text>
<text x="152.9" y="312.2">LED</text>
<text x="172.3" y="312.2">LED</text>
<text x="191.7" y="312.2">LED</text>
<text x="211.1" y="312.2">LED</text>
<text x="261.1" y="317.9">POTENTIOMETER</text>
<text x="261.1" y="321.4">GAME_SPEED_CONTROL</text>
<text x="142.9" y="357.5">PUSHBUTTON</text>
<text x="142.9" y="354.3">LEFT_SWITCH</text>
<text x="181.7" y="357.5">PUSHBUTTON</text>
<text x="181.7" y="354.3">JUMP_SWITCH</text>
<text x="220.5" y="357.5">PUSHBUTTON</text>
<text x="220.5" y="354.3">RIGHT_SWITCH</text>
</g>
<g font-size="3.2" fill="#8d2323">
<text x="172.2" y="65.6" transform="rotate(-90 172.2 65.6)">A5</text>
<text x="175.7" y="65.6" transform="rotate(-90 175.7 65.6)">A4</text>
<text x="179.2" y="65.6" transform="rotate(-90 179.2 65.6)">A3</text>
<text x="182.7" y="65.6" transform="rotate(-90 182.7 65.6)">A2</text>
<text x="186.3" y="65.6" transform="rotate(-90 186.3 65.6)">A1</text>
<text x="189.8" y="65.6" transform="rotate(-90 189.8 65.6)">A0</text>
<text x="207.4" y="65.6" transform="rotate(-90 207.4 65.6)">5V</text>
<text x="211" y="65.6" transform="rotate(-90 211 65.6)">3V</text>
<text x="196.8" y="67.3" transform="rotate(-90 196.8 67.3)">VIN</text>
<text x="200.4" y="70.7" transform="rotate(-90 200.4 70.7)">GND1</text>
<text x="203.9" y="70.7" transform="rotate(-90 203.9 70.7)">GND2</text>
<text x="214.5" y="71.8" transform="rotate(-90 214.5 71.8)">RESET</text>
<text x="75.1" y="88.1" transform="rotate(-90 75.1 88.1)">E</text>
<text x="57.5" y="93.4" transform="rotate(-90 57.5 93.4)">GND</text>
<text x="61" y="92.7" transform="rotate(-90 61 92.7)">VCC</text>
<text x="64.6" y="90.8" transform="rotate(-90 64.6 90.8)">VO</text>
<text x="68.1" y="90.5" transform="rotate(-90 68.1 90.5)">RS</text>
<text x="71.6" y="91.5" transform="rotate(-90 71.6 91.5)">RW</text>
<text x="78.7" y="92.7" transform="rotate(-90 78.7 92.7)">DB0</text>
<text x="82.2" y="92.7" transform="rotate(-90 82.2 92.7)">DB1</text>
<text x="85.7" y="92.7" transform="rotate(-90 85.7 92.7)">DB2</text>
<text x="89.3" y="92.7" transform="rotate(-90 89.3 92.7)">DB3</text>
<text x="92.8" y="92.7" transform="rotate(-90 92.8 92.7)">DB4</text>
<text x="96.3" y="92.7" transform="rotate(-90 96.3 92.7)">DB5</text>
<text x="99.8" y="92.7" transform="rotate(-90 99.8 92.7)">DB6</text>
<text x="103.4" y="92.7" transform="rotate(-90 103.4 92.7)">DB7</text>
<text x="106.9" y="98.5" transform="rotate(-90 106.9 98.5)">LED (A)</text>
<text x="110.4" y="98.5" transform="rotate(-90 110.4 98.5)">LED (K)</text>
<text x="175.7" y="129.9" transform="rotate(-90 175.7 129.9)">D0</text>
<text x="179.2" y="129.9" transform="rotate(-90 179.2 129.9)">D1</text>
<text x="182.7" y="129.9" transform="rotate(-90 182.7 129.9)">D2</text>
<text x="186.3" y="129.9" transform="rotate(-90 186.3 129.9)">D3</text>
<text x="189.8" y="129.9" transform="rotate(-90 189.8 129.9)">D4</text>
<text x="193.3" y="129.9" transform="rotate(-90 193.3 129.9)">D5</text>
<text x="196.8" y="129.9" transform="rotate(-90 196.8 129.9)">D6</text>
<text x="200.4" y="129.9" transform="rotate(-90 200.4 129.9)">D7</text>
<text x="207.4" y="129.9" transform="rotate(-90 207.4 129.9)">D8</text>
<text x="211" y="129.9" transform="rotate(-90 211 129.9)">D9</text>
<text x="214.5" y="129.9" transform="rotate(-90 214.5 129.9)">D10</text>
<text x="218" y="129.9" transform="rotate(-90 218 129.9)">D11</text>
<text x="221.5" y="129.9" transform="rotate(-90 221.5 129.9)">D12</text>
<text x="225.1" y="129.9" transform="rotate(-90 225.1 129.9)">D13</text>
<text x="228.6" y="129.9" transform="rotate(-90 228.6 129.9)">GND</text>
<text x="232.1" y="129.9" transform="rotate(-90 232.1 129.9)">AREF</text>
</g>
<g font-size="3.2" fill="#00f">
<text x="27.8" y="211.7">1</text>
<text x="27.8" y="215.2">2</text>
<text x="31.3" y="213.5">O6</text>
<text x="51.3" y="215.2">15</text>
<text x="27.8" y="218.8">3</text>
<text x="31.3" y="217">O2</text>
<text x="31.3" y="220.5">O1</text>
<text x="43.7" y="220.5">CP0</text>
<text x="45" y="217">MR</text>
<text x="51.3" y="218.8">14</text>
<text x="27.8" y="222.3">4</text>
<text x="27.8" y="225.8">5</text>
<text x="31.3" y="224">O3</text>
<text x="31.3" y="227.6">O7</text>
<text x="39.9" y="227.6">INV10</text>
<text x="43.7" y="224">CP1</text>
<text x="51.3" y="225.8">12</text>
<text x="51.3" y="222.3">13</text>
<text x="27.8" y="229.3">6</text>
<text x="27.8" y="232.9">7</text>
<text x="31.3" y="231.1">O8</text>
<text x="43.3" y="231.1">O10</text>
<text x="51.3" y="232.9">10</text>
<text x="51.3" y="229.3">11</text>
<text x="31.3" y="234.6">O4</text>
<text x="45.3" y="238.2">O9</text>
<text x="45.3" y="234.6">O5</text>
<text x="51.3" y="236.4">9</text>
</g>
<g font-size="3.2" fill="#f00">
<text x="43.2" y="213.5">VCC</text>
<text x="51.3" y="211.7">16</text>
</g>
<g font-size="3.2">
<text x="27.8" y="236.4">8</text>
<text x="31.3" y="238.2">GND</text>
<text x="135.5" y="348.2" transform="rotate(-90 135.5 348.2)">1b</text>
<text x="139" y="348.2" transform="rotate(-90 139 348.2)">2b</text>
<text x="174.3" y="348.2" transform="rotate(-90 174.3 348.2)">1b</text>
<text x="177.8" y="348.2" transform="rotate(-90 177.8 348.2)">2b</text>
<text x="213.1" y="348.2" transform="rotate(-90 213.1 348.2)">1b</text>
<text x="216.6" y="348.2" transform="rotate(-90 216.6 348.2)">2b</text>
<text x="135.5" y="362" transform="rotate(-90 135.5 362)">1a</text>
<text x="139" y="362" transform="rotate(-90 139 362)">2a</text>
<text x="174.3" y="362" transform="rotate(-90 174.3 362)">1a</text>
<text x="177.8" y="362" transform="rotate(-90 177.8 362)">2a</text>
<text x="213.1" y="362" transform="rotate(-90 213.1 362)">1a</text>
<text x="216.6" y="362" transform="rotate(-90 216.6 362)">2a</text>
</g>
</svg>
